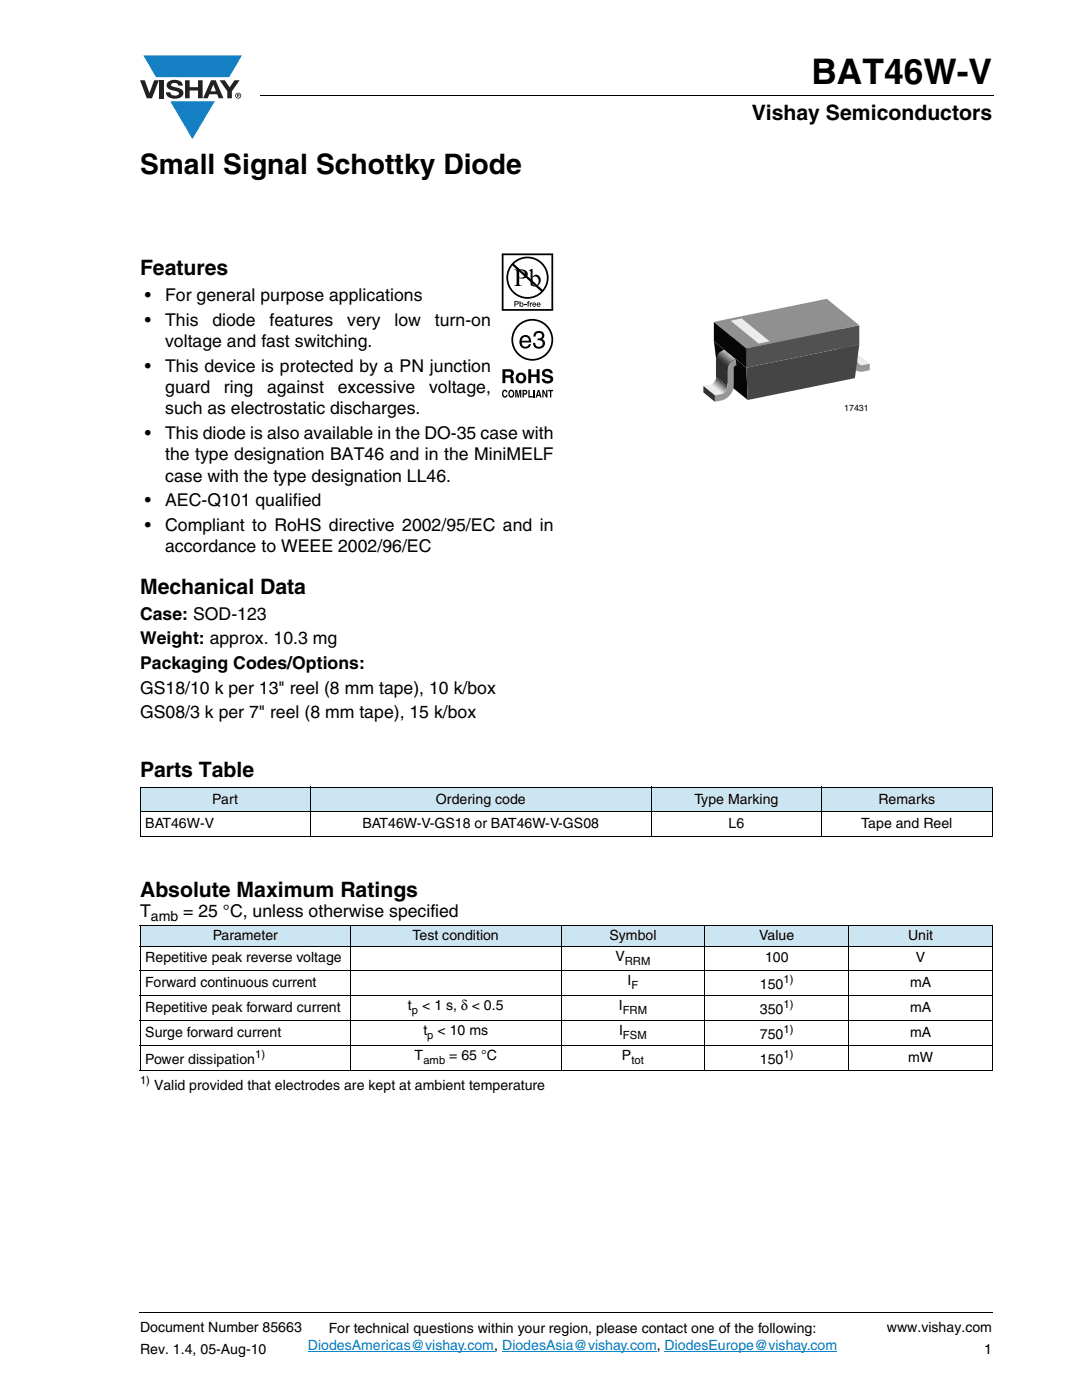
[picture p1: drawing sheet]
<svg xmlns="http://www.w3.org/2000/svg" width="216mm" height="279mm" viewBox="0 0 216 279" stroke-linecap="round" stroke-linejoin="round" font-family="sans-serif">
<g fill="#147fc3">
<path d="M28.6 11h19.7l-2.6 4.4h-3.8h-10.8z"/>
<path d="M34 20.2h8.9l-4.5 7.6z"/>
</g>
<g fill="#231f20">
<path d="M27.9 16h1l.9 2.5 1-2.5h.9l-1.4 3.6h-1z"/>
<path d="M31.9 16h.9v3.6h-.9z"/>
<path d="M33.6 16.3a2.1 2.1 0 0 1 2.8 .3l.1 .5h-.9a.79 .79 0 0 0-.7-.6 .79 .79 0 0 0-.8 .5l.3 .2 1 .3a1.08 1.08 0 0 1 1.2 1 1.08 1.08 0 0 1-1.1 1.1 1.73 1.73 0 0 1-2.4-1.2h.9a.96 .96 0 0 0 .8 .7 .96 .96 0 0 0 .9-.5 1.31 1.31 0 0 0-1.2-.6 1.03 1.03 0 0 1-1.1-.5 1.03 1.03 0 0 1 .2-1.2z"/>
<path d="M36.9 16h.9v1.4h1.7v-1.4h.9v3.6h-.9v-1.5h-1.7v1.5h-.9z"/>
<path d="M43.8 16h1.1l.9 1.4 1-1.4h1l-1.5 2.2v1.4h-.9v-1.4z"/>
<path d="M42.6 16.9l.5 1.3h-1.1zM42.1 16l-1.6 3.6h1l.3-.8h1.5l.3 .8h1l-1.6-3.6z"/>
<path d="M47.1 19.1a.46 .46 0 0 1 .9 0 .46 .46 0 0 1-.9 0zM46.9 19.1a.6 .6 0 0 0 1.2 0 .6 .6 0 0 0-1.2 0z"/>
<path d="M47.4 18.9h.2v.1h-.2zM47.3 18.8v.6h.1v-.3l.4 .3-.2-.3 .2-.1-.1-.2z"/>
</g>
<path d="M51.9 18.9v.2zM27.9 261.9v.2z" fill="#000"/>
<path d="M51.9 19h146.4M27.9 262h170.1" fill="none" stroke="#000" stroke-width=".2"/>
<g fill="#fff">
<path d="M116.5 41h81v60h-81z"/>
<path d="M140.4 59.6h33.1v22.8h-33.1z"/>
</g>
<path d="M170 71l1.2-.3 2.3 1.9-1.2 .3z" fill="#ececec"/>
<path d="M169.1 70.8l2.3 1.9z" fill="#9a9a9a"/>
<path d="M169.1 70.8l2.4 1.9z" fill="#a2a2a2"/>
<path d="M169.2 70.8l2.3 1.9z" fill="#aaa"/>
<path d="M169.2 70.9l2.4 1.9z" fill="#b1b1b1"/>
<path d="M169.3 70.9l2.3 1.9z" fill="#b9b9b9"/>
<path d="M169.3 70.9l2.4 1.9z" fill="#c1c1c1"/>
<path d="M169.4 70.9l2.3 1.9z" fill="#c8c8c8"/>
<path d="M169.4 71l2.4 1.8z" fill="#d0d0d0"/>
<path d="M169.5 71l2.3 1.9z" fill="#d7d7d7"/>
<path d="M169.5 71l2.4 1.9z" fill="#dfdfdf"/>
<path d="M169.6 71l2.4 1.9z" fill="#e7e7e7"/>
<path d="M169.8 71h.2l2.3 1.9h-.3z" fill="#eee"/>
<path d="M167.5 70.2l2.3 1.9 .1 .8 .6 .8-2.5-2.1-.4-.6z" fill="#373737"/>
<path d="M167.5 66.8l2.3 1.9v3.4l-2.3-1.9z" fill="#303030"/>
<path d="M167.4 66.5l2.3 1.9 .1 .3-2.3-1.9z" fill="#373737"/>
<path d="M167.1 65.2h.3l2.3 1.8-.3 .1z" fill="#eee"/>
<path d="M167.4 65.2l2.5 1.8z" fill="#e7e7e7"/>
<path d="M167.6 65.2l2.4 1.9z" fill="#dfdfdf"/>
<path d="M167.7 65.2l2.4 1.9z" fill="#d7d7d7"/>
<path d="M167.8 65.2l2.4 1.9z" fill="#d0d0d0"/>
<path d="M167.9 65.2l2.3 1.9z" fill="#c8c8c8"/>
<path d="M167.9 65.3l2.4 1.9z" fill="#c1c1c1"/>
<path d="M168 65.3l2.4 1.9z" fill="#b9b9b9"/>
<path d="M168.1 65.3l2.3 1.9z" fill="#b1b1b1"/>
<path d="M168.1 65.3l2.4 2z" fill="#aaa"/>
<path d="M168.2 65.4l2.3 1.9z" fill="#a2a2a2"/>
<path d="M168.2 65.4l2.4 1.9z" fill="#9a9a9a"/>
<path d="M169.4 67.1a1.34 1.34 0 0 1 1.6 1.3v3.4a1 1 0 0 0 1.3 1.1l1.2-.3v1.3a2.93 2.93 0 0 1-3.2-.3l-.4-.9-.1-4-.2-.3h-.3z" fill="#969696"/>
<path d="M167.1 65.2l2.3 1.9-.1 1.3-2.3-1.9z" fill="#333"/>
<path d="M141.6 76.8l.2-.1 2.3 1.9-.2 .1z" fill="#eee"/>
<path d="M141.8 76.7h.1l2.3 1.9h-.1z" fill="#e7e7e7"/>
<path d="M141.9 76.7l2.4 1.8z" fill="#dfdfdf"/>
<path d="M142 76.6l2.3 1.9z" fill="#d7d7d7"/>
<path d="M142.1 76.6l2.3 1.8z" fill="#d0d0d0"/>
<path d="M142.1 76.6l2.4 1.8z" fill="#c8c8c8"/>
<path d="M142.2 76.5l2.3 1.9z" fill="#c1c1c1"/>
<path d="M142.2 76.5l2.4 1.8z" fill="#b9b9b9"/>
<path d="M142.3 76.5l2.3 1.8z" fill="#b1b1b1"/>
<path d="M142.3 76.4l2.4 1.8z" fill="#aaa"/>
<path d="M142.4 76.4l2.3 1.8z" fill="#a2a2a2"/>
<path d="M142.4 76.3l2.3 1.9z" fill="#9a9a9a"/>
<path d="M142.5 76.2l2.3 1.9z" fill="#939393"/>
<path d="M142.5 76.2l2.3 1.9z" fill="#8b8b8b"/>
<path d="M142.5 76.2l2.3 1.9z" fill="#838383"/>
<path d="M142.6 76.1l2.2 1.9z" fill="#7c7c7c"/>
<path d="M142.6 76.1l2.3 1.9z" fill="#747474"/>
<path d="M142.6 76l2.3 1.9z" fill="#6c6c6c"/>
<path d="M142.7 76l2.2 1.9z" fill="#656565"/>
<path d="M142.7 75.9l2.3 1.9z" fill="#5d5d5d"/>
<path d="M142.7 75.8l2.3 2z" fill="#555"/>
<path d="M142.8 75.8l2.2 1.9z" fill="#4e4e4e"/>
<path d="M142.8 75.7l2.3 1.9z" fill="#464646"/>
<path d="M142.8 75.6l2.3 1.8v.1l-2.3-1.8z" fill="#3e3e3e"/>
<path d="M142.9 75.2l2.3 1.9-.1 .3-2.3-1.8z" fill="#373737"/>
<path d="M140.4 77l1.2-.2 2.3 1.9-1.2 .2z" fill="#ececec"/>
<path d="M140.4 77l2.3 1.9v1.3l-2.3-1.9z" fill="#303030"/>
<path d="M142.4 68.1l6.5 5.3 .3 6.4-5.9-4.8z" fill="#050505"/>
<path d="M142.9 71.8l2.3 1.9v3.4l-2.3-1.9z" fill="#303030"/>
<path d="M145.6 72.4l.8-.6 .4-.1 .1 1.2-.3 .1-.2 .5v3.4a3.6 3.6 0 0 1-3.7 3.3v-1.3a2.32 2.32 0 0 0 2.4-1.4l.1-3.8v-.5z" fill="#969696"/>
<path d="M142.9 71.4l2.3 1.9v.4l-2.3-1.9z" fill="#373737"/>
<path d="M142.9 71.3l2.3 1.8v.2l-2.3-1.9z" fill="#3e3e3e"/>
<path d="M143 71.2l2.3 1.8-.1 .1-2.2-1.8z" fill="#464646"/>
<path d="M143 71.1l2.3 1.9z" fill="#4e4e4e"/>
<path d="M143.1 71l2.2 1.9z" fill="#555"/>
<path d="M143.1 70.9l2.3 1.9z" fill="#5d5d5d"/>
<path d="M143.2 70.8l2.2 2z" fill="#656565"/>
<path d="M143.2 70.7l2.3 2z" fill="#6c6c6c"/>
<path d="M143.2 70.7l2.3 1.9z" fill="#747474"/>
<path d="M143.3 70.6l2.2 2z" fill="#7c7c7c"/>
<path d="M143.3 70.6l2.3 1.9z" fill="#838383"/>
<path d="M143.4 70.5l2.2 1.9z" fill="#8b8b8b"/>
<path d="M143.4 70.4l2.3 1.9z" fill="#939393"/>
<path d="M143.5 70.4l2.3 1.9z" fill="#9a9a9a"/>
<path d="M143.5 70.4l2.3 1.8z" fill="#a2a2a2"/>
<path d="M143.5 70.3l2.4 1.9z" fill="#aaa"/>
<path d="M143.6 70.3l2.3 1.8z" fill="#b1b1b1"/>
<path d="M143.7 70.2l2.3 1.8z" fill="#b9b9b9"/>
<path d="M143.7 70.2l2.4 1.8z" fill="#c1c1c1"/>
<path d="M143.8 70.1l2.4 1.8z" fill="#c8c8c8"/>
<path d="M143.9 70.1l2.3 1.8z" fill="#d0d0d0"/>
<path d="M143.9 70h.1l2.3 1.8-.1 .1z" fill="#d7d7d7"/>
<path d="M144 70l.2-.1 2.3 1.9h-.2z" fill="#dfdfdf"/>
<path d="M144.2 69.9l.1-.1 2.3 1.9-.1 .1z" fill="#e7e7e7"/>
<path d="M144.3 69.8h.2l2.3 1.9h-.2z" fill="#eee"/>
<path d="M148.9 73.4l22.6-4.6-.9 6.7-21.4 4.3z" fill="#454545"/>
<path d="M142.4 68.1l22.6-4.6 6.5 5.3-22.6 4.6z" fill="#909090"/>
<path d="M148.9 69.5l22.6-4.6v3.9l-22.6 4.6z" fill="#515151"/>
<path d="M142.4 64.2l6.5 5.3v3.9l-6.5-5.3z" fill="#060606"/>
<path d="M142.4 64.2l22.6-4.6 6.5 5.3-22.6 4.6z" fill="#909090"/>
<path d="M145.8 64l2.2-.4 5.6 4.5-2.2 .5z" fill="#ececec"/>
<path d="M61.4 269.7h37.2M100.2 269.7h30.8M132.6 269.7h34.5" fill="none" stroke="#007ec4" stroke-width=".2"/>
<g fill="#cce5f3">
<path d="M27.9 157.1h34.1v5h-34.1z"/>
<path d="M62 157.1h67.9v5h-67.9z"/>
<path d="M129.9 157.1h34.1v5h-34.1z"/>
<path d="M164 157.1h34v5h-34z"/>
<path d="M27.9 184.6h42.1v4.3h-42.1z"/>
<path d="M70 184.6h42v4.3h-42z"/>
<path d="M112 184.6h28.7v4.3h-28.7z"/>
<path d="M140.7 184.6h28.7v4.3h-28.7z"/>
<path d="M169.4 184.6h28.7v4.3h-28.7z"/>
</g>
<g fill="none" stroke="#000" stroke-width=".2">
<path d="M27.9 157.1h170.1M27.9 157.2v9.7M62 157v10.1M129.9 157v10.1M164 157v10.1M198 157.2v9.7M27.9 162.1h170.1M27.9 167h170.1M27.9 184.6h170.2M27.9 188.9h170.2M27.9 193.6h170.2M27.9 198.6h170.2"/>
<path d="M27.9 184.7v28.8M70 184.5v29.1M112 184.5v29.1M140.7 184.5v29.1M169.4 184.5v29.1M198.1 184.7v28.8M27.9 203.6h170.2M27.9 208.6h170.2M27.9 213.6h170.2"/>
</g>
<g fill="#fff">
<path d="M100.1 49.5h10.3v31h-10.3z"/>
<path d="M100.1 50.6h10.3v28.8h-10.3z"/>
</g>
<g fill="#000">
<path d="M100.3 78l.4-.2 .3 .1 .3 .4-.7-.2a.66 .66 0 0 0 .1 1l.3-.3h.3a.54 .54 0 0 1-.5 .6 .54 .54 0 0 1-.6-.5zM102.8 77.8h.4l.2 1.2 .2-1.2h.4v1.5h-.2v-1.2l-.3 1.2h-.2l-.2-1.2v1.2h-.3zM104.6 60.7h.5v.2h-.5zM105.4 60.1h.2l-.1 .2 .1 .1v.1h-.1v.7h-.2v-.7h-.1zM105.4 77.8h.3v1.3h.6v.2h-.9zM105.7 60.4h.2v.1l.3-.1v.1l-.2 .1-.1 .6h-.2zM105.4 73.7h.6v1h1.1v-1h.6v2.8h-.6v-1.3h-1.1v1.3h-.6zM106.5 77.8h.2v1.5h-.2zM106.8 66.3a1.07 1.07 0 0 1 1.2-.2 1.07 1.07 0 0 1 .5 1.2l-.3 .4a1.06 1.06 0 0 1 .5 1.4 1.06 1.06 0 0 1-1.4 .5l-.3-.1a1.02 1.02 0 0 1-.7-1.1h.5a.71 .71 0 0 0 1 .8 .71 .71 0 0 0 .2-1.2l-.7-.1v-.4a.59 .59 0 0 0 .8-.4 .59 .59 0 0 0-.6-.7 .66 .66 0 0 0-.6 .8h-.5zM108.4 73.8a1.15 1.15 0 0 1 1.9 .7h-.6v-.2a.68 .68 0 0 0-.9-.1l-.1 .4 .3 .1a1.29 1.29 0 0 1 1.4 .9 1.17 1.17 0 0 1-1.2 .9 1.17 1.17 0 0 1-1.1-.9h.6v.2a.67 .67 0 0 0 1.1-.1l-.2-.3-.6-.1a.82 .82 0 0 1-.8-.5 .82 .82 0 0 1 .2-1zM108.2 77.8h.3l.5 1.1v-1.1h.2v1.5h-.2l-.5-1.1v1.1h-.3zM109.4 77.8h1v.3h-.4v1.2h-.3v-1.2h-.3z"/>
<path d="M102.6 52.7a3.9 3.9 0 0 1 5.2-.1 3.9 3.9 0 0 1 .5 5.2zM102.3 53l5.7 5.2a3.9 3.9 0 0 1-5.3 .1 3.9 3.9 0 0 1-.4-5.3zM101 55.4a4.2 4.2 0 0 0 8.5 0 4.2 4.2 0 0 0-8.5 0z"/>
<path d="M103.6 54v1.3a.75 .75 0 0 0 1.1-.6 .75 .75 0 0 0-1.1-.7zM102.6 53.8a2.81 2.81 0 0 1 2.5 .3 .97 .97 0 0 1-.1 1.2 .97 .97 0 0 1-1.2 .3l-.2-.1v1.1v.2l.5 .3h-1.5l.3-.2 .2-.3v-2.3l-.1-.3z"/>
<path d="M106.3 55.4v1.4l.1 .1a.72 .72 0 0 0 .8-.1 .72 .72 0 0 0 .3-.7 .72 .72 0 0 0-.4-.8 .72 .72 0 0 0-.8 .1zM105.5 53.9l.8-.2v1.6a.89 .89 0 0 1 1.1-.4 .89 .89 0 0 1 .5 1 1.23 1.23 0 0 1-.7 1.2 1.23 1.23 0 0 1-1.3-.2v-2.7z"/>
<path d="M100.5 50.9h9.5v10.8h-9.5zM100.1 50.6v11.4h10.3v-11.4z"/>
<path d="M100.8 74.2v.7h1a.39 .39 0 0 0 0-.7zM100.3 73.7h1.4a.79 .79 0 0 1 .8 .4 .79 .79 0 0 1-.1 .9l-.3 .1a.98 .98 0 0 1 .4 1.2l.1 .2h-.7l-.2-1.1h-.9v1.1h-.5z"/>
<path d="M101.9 78.1a.64 .64 0 0 0 .1 1h.2a.64 .64 0 0 0-.2-1.1zM101.7 77.9l.2-.1a.56 .56 0 0 1 .6 .3 .82 .82 0 0 1-.5 1.3l-.1-.1a.89 .89 0 0 1-.2-1.4z"/>
<path d="M102.4 67.8a3.8 3.8 0 0 1 7.6 0 3.8 3.8 0 0 1-7.6 0zM102 67.8a4.2 4.2 0 0 0 8.4 0 4.2 4.2 0 0 0-8.4 0z"/>
<path d="M102.8 60.2v.4h.5v-.3zM102.6 60.1h.8l.1 .3-.1 .3-.6 .1v.4h-.2z"/>
<path d="M103.7 74.9a.63 .63 0 0 0-.2 .8 .63 .63 0 0 0 .7 .3 .63 .63 0 0 0 .2-.8 .63 .63 0 0 0-.7-.3zM102.9 75.4a1.1 1.1 0 0 1 2.2 0 1.1 1.1 0 0 1-2.2 0z"/>
<path d="M103.8 60.8a.26 .26 0 0 0 .5 0 .26 .26 0 0 0-.5 0zM103.7 60.1h.1v.4a.38 .38 0 0 1 .6 0 .38 .38 0 0 1 0 .6 .38 .38 0 0 1-.6 0l-.1 .1z"/>
<path d="M104.5 78.1v.4l.4-.1v-.3zM104.3 77.8h.5a.5 .5 0 0 1 .4 .5 .5 .5 0 0 1-.4 .5h-.3v.5h-.2z"/>
<path d="M104.3 67.5l-.2 .5h1.4a.7 .7 0 0 0-.4-.7 .7 .7 0 0 0-.8 .2zM104.1 67.1a1.18 1.18 0 0 1 1.4-.1 1.18 1.18 0 0 1 .5 1.3h-1.9a.73 .73 0 0 0 .6 .9 .73 .73 0 0 0 .8-.5h.5a1.21 1.21 0 0 1-1.6 .8 1.21 1.21 0 0 1-.7-1.7z"/>
<path d="M106.5 60.6l-.1 .1h.4l-.2-.2zM106.4 60.4h.4l.2 .4h-.6v.2l.6-.1a.42 .42 0 0 1-.7 .2 .42 .42 0 0 1 .1-.7z"/>
<path d="M107.5 78.2l-.2 .6h.3zM107.3 77.8h.3l.5 1.5h-.3l-.1-.3h-.5l-.1 .3h-.2z"/>
<path d="M107.3 60.6v.1h.4l-.2-.2zM107.3 60.4h.4l.2 .4h-.6v.2l.5-.1a.42 .42 0 0 1-.6 .2 .42 .42 0 0 1 .1-.7z"/>
</g>
<text font-size="7" x="161.9" y="16.7">BAT46W-V</text>
<text font-size="5.6" x="27.9" y="34.8">Small Signal Schottky Diode</text>
<g font-size="4.2">
<text x="150" y="24">Vishay Semiconductors</text>
<text x="27.9" y="55">Features</text>
<text x="27.9" y="118.5">Mechanical Data</text>
<text x="27.9" y="155">Parts Table</text>
<text x="27.9" y="179">Absolute Maximum Ratings</text>
</g>
<g font-size="3.5">
<text x="28.9" y="60.1">•</text>
<text x="28.9" y="65.1">•</text>
<text x="33" y="60.1">For general purpose applications</text>
<text x="33" y="65.1">This</text>
<text x="42.4" y="65.1">diode</text>
<text x="53.8" y="65.1">features</text>
<text x="69.3" y="65.1">very</text>
<text x="78.7" y="65.1">low</text>
<text x="86.8" y="65.1">turn-on</text>
<text x="33" y="69.3">voltage and fast switching.</text>
<text x="28.9" y="74.3">•</text>
<text x="33" y="74.3">This device is protected by a PN junction</text>
<text x="33" y="78.5">guard</text>
<text x="33" y="82.7">such as electrostatic discharges.</text>
<text x="44.7" y="78.5">ring</text>
<text x="53.3" y="78.5">against</text>
<text x="67.4" y="78.5">excessive</text>
<text x="85.6" y="78.5">voltage,</text>
<text x="28.9" y="87.7">•</text>
<text x="33" y="87.7">This diode is also available in the DO-35 case with</text>
<text x="33" y="91.9">the type designation BAT46 and in the MiniMELF</text>
<text x="28.9" y="101.1">•</text>
<text x="33" y="96.1">case with the type designation LL46.</text>
<text x="33" y="101.1">AEC-Q101 qualified</text>
<text x="28.9" y="106">•</text>
<text x="33" y="106">Compliant to RoHS directive 2002/95/EC and in</text>
<text x="33" y="110.2">accordance to WEEE 2002/96/EC</text>
<text x="27.9" y="123.6">Case: SOD-123</text>
<text x="27.9" y="128.6">Weight: approx. 10.3 mg</text>
<text x="27.9" y="133.5">Packaging Codes/Options:</text>
<text x="27.9" y="138.5">GS18/10 k per 13&quot; reel (8 mm tape), 10 k/box</text>
<text x="27.9" y="143.2">GS08/3 k per 7&quot; reel (8 mm tape), 15 k/box</text>
<text x="27.9" y="183">T</text>
<text x="36.6" y="183">= 25 °C, unless otherwise specified</text>
</g>
<g font-size="2.8">
<text x="42.4" y="160.4">Part</text>
<text x="87" y="160.4">Ordering code</text>
<text x="138.6" y="160.4">Type Marking</text>
<text x="175.3" y="160.4">Remarks</text>
<text x="29" y="165.3">BAT46W-V</text>
<text x="72.3" y="165.3">BAT46W-V-GS18 or BAT46W-V-GS08</text>
<text x="145.4" y="165.3">L6</text>
<text x="171.9" y="165.3">Tape and Reel</text>
<text x="30.1" y="183.9">amb</text>
<text x="42.4" y="187.6">Parameter</text>
<text x="82.3" y="187.6">Test condition</text>
<text x="121.6" y="187.6">Symbol</text>
<text x="122.8" y="191.8">V</text>
<text x="151.5" y="187.6">Value</text>
<text x="181.2" y="187.6">Unit</text>
<text x="29" y="196.9">Forward continuous current</text>
<text x="29" y="192.1">Repetitive peak reverse voltage</text>
<text x="125.2" y="196.7">I</text>
<text x="151.6" y="197.3">150</text>
<text x="152.7" y="192.1">100</text>
<text x="181.6" y="196.9">mA</text>
<text x="182.8" y="192.1">V</text>
<text x="29" y="201.9">Repetitive peak forward current</text>
<text x="81.4" y="201.7">t</text>
<text x="84.2" y="201.7">&lt; 1 s, δ &lt; 0.5</text>
<text x="123.5" y="201.7">I</text>
<text x="151.6" y="202.3">350</text>
<text x="181.6" y="201.9">mA</text>
<text x="29" y="206.9">Surge forward current</text>
<text x="84.5" y="206.7">t</text>
<text x="87.3" y="206.7">&lt; 10 ms</text>
<text x="123.5" y="206.7">I</text>
<text x="151.6" y="207.3">750</text>
<text x="181.6" y="206.9">mA</text>
<text x="29" y="212.3">Power dissipation</text>
<text x="82.7" y="211.6">T</text>
<text x="89.6" y="211.6">= 65 °C</text>
<text x="124.1" y="211.6">P</text>
<text x="151.6" y="212.3">150</text>
<text x="181.2" y="211.9">mW</text>
<text x="30.7" y="217.6">Valid provided that electrodes are kept at ambient temperature</text>
<text x="27.9" y="265.9">Document Number 85663</text>
<text x="65.6" y="266">For technical questions within your region, please contact one of the following:</text>
<text x="177" y="265.9">www.vishay.com</text>
<text x="27.9" y="270.1">Rev. 1.4, 05-Aug-10</text>
<text x="196.4" y="270.1">1</text>
</g>
<text font-size="2.8" fill="#007ec4" x="61.4" y="269.5">DiodesAmericas@vishay.com, DiodesAsia@vishay.com, DiodesEurope@vishay.com</text>
<g font-size="2.2">
<text x="124.7" y="192.5">RRM</text>
<text x="126" y="197.4">F</text>
<text x="156.4" y="196.2">1)</text>
<text x="82.2" y="202.4">p</text>
<text x="124.2" y="202.4">FRM</text>
<text x="156.4" y="201.2">1)</text>
<text x="85.3" y="207.3">p</text>
<text x="124.3" y="207.3">FSM</text>
<text x="156.4" y="206.1">1)</text>
<text x="50.9" y="211.1">1)</text>
<text x="84.5" y="212.3">amb</text>
<text x="126" y="212.3">tot</text>
<text x="156.4" y="211.1">1)</text>
<text x="27.9" y="216.4">1)</text>
</g>
<text font-size="1.8" x="168.4" y="82">17431</text>
</svg>
